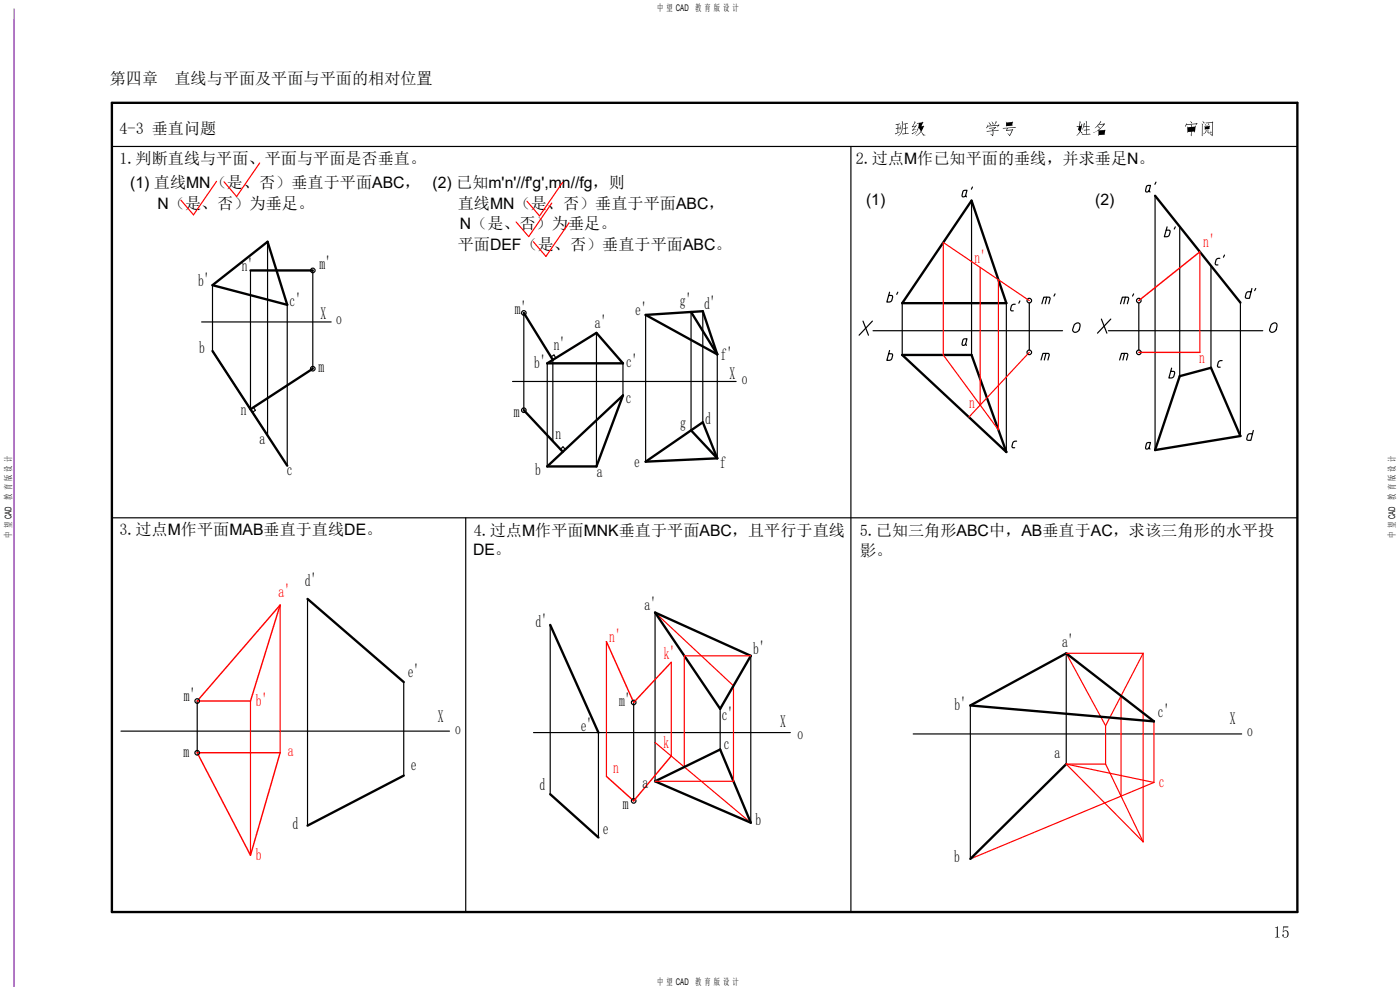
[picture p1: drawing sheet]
<svg xmlns="http://www.w3.org/2000/svg" width="297mm" height="210mm" viewBox="0 0 297 210" stroke-linecap="round" stroke-linejoin="round" font-family="sans-serif">
<path d="M3 1.9v207.3" fill="none" stroke="#a15cb8" stroke-width=".25"/>
<g fill="none" stroke="#000" stroke-width=".25">
<path d="M23.7 31.1h251.5M53.1 57.4v29.4M56.8 51.3v41.1l-11.7-17.9v-14M66.4 57.4v20.8M42.8 68.3h27.5M60.9 64.7v34.1M111.1 66.4v20.6M116.1 77.1v21.8M116.9 75.7l.6-.4 .4 .6M117.3 76.3v17.3M126.5 70.6v28.3M132.2 77.1v6.8"/>
<path d="M137 66.8v31.1M146.6 66.2v25.1M149.1 66v23.6M152.2 75.2v22M213.5 64.3v31.6M235.1 70.2h32.8M53.8 86.4l.4 .6-.7 .4M108.7 80.9h47.5M118.9 95.3l.5-.5 .5 .5M23.7 109.8h251.5M65.2 127v48.1M116.7 132.6v35.9"/>
<path d="M139 129.9v35.8M159.3 139.1v35.4M226.2 138.6v23.5M25.7 155.1h69.7M41.8 148.7v11M85.7 144.7v19.8M113.2 155.4h54.5M127 155.4v22.2M134.4 149v20.9M152.8 150.4v8.6M193.7 155.7h69.7M205.9 149.6v32.6"/>
<circle cx="66.4" cy="57.4" r=".49"/>
<circle cx="66.4" cy="78.2" r=".49"/>
<circle cx="111.1" cy="66.4" r=".49"/>
<circle cx="111.1" cy="87" r=".49"/>
<circle cx="41.8" cy="148.7" r=".49"/>
<circle cx="41.8" cy="159.7" r=".49"/>
<circle cx="134.4" cy="149" r=".49"/>
<circle cx="134.4" cy="169.9" r=".49"/>
</g>
<!-- layer: 0 -->
<g fill="none" stroke="#000" stroke-width=".5">
<path d="M23.7 21.8h251.5v171.7h-251.5zM53.1 57.4h13.3M206.1 42.6l7.4 21.7h-22.1zM245 41.5l18.1 22.7M45.1 74.5l15.8 24.3M45.1 60.5l11.7-9.2 4.1 13.4zM66.4 78.2l-13.3 8.6M111.1 66.4l6.2 9.9M116.1 77.1l10.4-6.5 5.7 6.5zM137 66.8l12.1-.8 3.1 9.2zM146.6 66.2l5.6 9M191.4 75.3h14.7l7.4 20.6z"/>
<path d="M250.3 79.8l6.6-1.8 6.2 14.5-18.1 3zM111.1 87l8.3 8.8M116.1 98.9l16.1-15-5.7 15zM137 97.9l12.1-8.3 3.1 7.6zM146.6 91.3l5.6 5.9M65.2 127l20.5 17.7M116.7 132.6l10.3 22.8M139 129.9l20.3 9.2-6.5 11.3zM205.9 149.6l20.3-11 18.6 14.4zM85.7 164.5l-20.5 10.6M116.7 168.5l10.3 9.1M139 165.7l13.8-6.7 6.5 15.5z"/>
<path d="M226.2 162.1l-20.3 20.1"/>
</g>
<g fill="none" stroke="#000" stroke-width=".25">
<path d="M180.5 31.1v162.4M206.3 39.7l-.2 .4M245.2 38.6l-.2 .5M204.8 41.5l-.2 .2h-.5l.2-1 .1-.3h.7l-.3 1.1 .2 .3M206.1 42.6v32.7M243.8 40.4l-.4 .3h-.3l.1-1.1 .2-.2 .7-.1-.3 1.1 .2 .3M245 41.5v54M247.6 48.1l-.6 2.1h.8l.3-.3 .1-1-.8-.1M249.3 48.1l-.2 .5M250.3 48.1v31.7M256.9 56.4v21.6M258.8 54.8l-.5 .1-.3 .2-.2 .9 .2 .2h.4"/>
<path d="M259.8 54.1l-.3 .5M183.1 68.1l1.1 3M185.1 68.1l-2.9 3M185.2 70.2h40.2M188.7 74.3l-.6 2.1h.8l.3-.3 .1-1-.8-.1M188.7 62l-.6 2.1 .8-.1 .3-.3 .1-1h-.8M190.5 62l-.3 .4M191.4 64.3v11M204.8 73l-.4 .3-.3-.1 .2-1 .1-.3h.7l-.3 1.1 .2 .3M215.4 64.5l-.5 .1-.3 .3-.2 .8 .2 .2h.4M216.4 63.8l-.3 .5M218.4 64.3v10"/>
<path d="M220.8 76.4l.5-1.4h1.1l.2 .3-.3 1.1M221 64.4l.4-1.4h1.2l.2 .4-.3 1M221.9 75l-.4 1.4M222.1 63l-.4 1.4M223.8 62.3l-.2 .5M228 68.7a.59 .59 0 0 1 .8-.2 .59 .59 0 0 1 .3 .7l-.1 .7a.72 .72 0 0 1-.7 .6 .72 .72 0 0 1-.8-.6zM233.7 67.7l1.1 3M235.6 67.7l-2.8 3M237.5 76.4l.4-1.4h1.2l.2 .3-.3 1.1M237.7 64.4l.4-1.4h1.2l.1 .4-.2 1M238.6 75l-.4 1.4M238.7 63l-.3 1.4"/>
<path d="M240.5 62.3l-.2 .5M241.6 64.3v10M248.6 78.1l-.6 2.1 .7-.1 .3-.3 .1-1h-.7M259.3 76.5l-.6 .1-.2 .2-.2 .9 .2 .2h.4M263.1 64.2v28.3M265.6 61.2l-.5 2.1-.8-.1-.1-.3 .3-.8 .3-.2h.6M266.4 61.2l-.2 .5M269.7 68.9l.1-.2a.59 .59 0 0 1 .7-.2 .59 .59 0 0 1 .4 .7l-.2 .7a.72 .72 0 0 1-.7 .6 .72 .72 0 0 1-.7-.6zM215.7 93.6h-.6l-.2 .3-.2 .8 .2 .3h.4M243.8 95l-.4 .3-.3-.1 .1-1 .2-.3h.7l-.3 1.1 .2 .3M265.9 91.3l-.5 2.1-.8-.1-.1-.2 .3-.9 .3-.2h.6M98.8 109.8v83.7"/>
<circle cx="218.4" cy="63.8" r=".49"/>
<circle cx="218.4" cy="74.7" r=".49"/>
<circle cx="241.6" cy="74.7" r=".49"/>
<circle cx="241.6" cy="63.8" r=".49"/>
</g>
<!-- layer: 0 -->
<g fill="#000">
<path d="M189.9 26.4l1-.2 .1 .1-.4 .1v.7l.2-.1 .1 .2h-.3l-.1 .9 .5-.1-1 .5-.2-.2 .6-.2v-.8h-.3l-.1-.1 .4-.1v-.7l-.3 .1z" fill-rule="evenodd"/>
<path d="M191.1 26.5l.1 .4-.3 .6-.1-.2z" fill-rule="evenodd"/>
<path d="M191.3 25.7l.3 .2-.1 .7a2.44 2.44 0 0 1-1 2.3 3.2 3.2 0 0 0 .8-3.2z" fill-rule="evenodd"/>
<path d="M191.6 26.3l.9-.2 .1 .1-.5 .1v.8l.4-.1 .2 .2-.6 .1v1l.6-.1 .1 .1-1.3 .2-.2-.2h.7v-1l-.4-.1 .4-.1v-.7z" fill-rule="evenodd"/>
<path d="M193.4 28.3l1-.4-.8 .6z" fill-rule="evenodd"/>
<path d="M194 25.7l.2 .3-.5 .8 .5-.1 .1-.3 .2 .3-.8 .8 .8-.1-.9 .3-.1-.2 .6-.7-.6 .2-.1-.2 .4-.4z" fill-rule="evenodd"/>
<path d="M194.5 26.1l1.1-.1 .1-.2 .2 .2-.4 .8 .4-.2 .2 .2-.6 1.1 .5 .7 .3 .1h-.5l-.4-.8-.7 .8-.4 .1a1.29 1.29 0 0 0 1-1.1l-.4-.6a2.22 2.22 0 0 1-.9 1.4l.4-.5 .5-1.1v-.7l-.3 .1z" fill-rule="evenodd"/>
<path d="M195 26.2l.6-.1-.4 .7 .2 .2 .4-.1-.4 .8-.4-.7-.1 .1 .2-.8z" fill-rule="evenodd"/>
<path d="M209.5 26.4v.3l1.4-.1 .4-.9 .2 .2-.5 .7 .8-.1 .1-.1 .1 .1-.4 .5 .1-.4-2.2 .2-.2 .4-.1-.2z" fill-rule="evenodd"/>
<path d="M209.7 25.9l.5 .5-.1 .2z" fill-rule="evenodd"/>
<path d="M210.4 25.8l.4 .4-.2 .3z" fill-rule="evenodd"/>
<path d="M209.8 27.1l1.4-.2 .1 .2-.6 .6 1.1-.2 .1 .2-1.2 .1-.1 1.1-.5-.5 .4 .2 .1-.8-1.2 .1-.2-.1 1.3-.1-.1-.3 .2 .1 .4-.3-1.1 .1z" fill-rule="evenodd"/>
<path d="M213.4 25.8l.1 .2 1.2-.1 .1-.1 .1 .1-.2 .6 .2 .2-1.3 .1-.2-.2z" fill-rule="evenodd"/>
<path d="M213.6 26.1l1.1-.1-.1 .5-1 .1z" fill-rule="evenodd"/>
<path d="M212.7 27.1l2.7-.2 .2 .2-1.8 .1-.2 .4 1.2-.2 .2 .1-.8 1.4-.5-.6 .5 .3 .5-1-1.2 .2-.1-.2 .2-.4a.79 .79 0 0 1-.9-.1z" fill-rule="evenodd"/>
<path d="M229.1 25.7l.2 .2-.3 .8h.4v-.5l.2 .2-.4 1.4 .4 .4v.2l-.4-.4-.6 .7-.2 .1a1.12 1.12 0 0 0 .6-1l-.3-.3 .2-.6-.4 .1-.1-.2 .5-.1z" fill-rule="evenodd"/>
<path d="M229 26.8h.4l-.3 .9-.3-.2z" fill-rule="evenodd"/>
<path d="M229.9 26.1l.3 .2-.3 .5h.5v-1.2l.2 .3-.1 .9 .6-.1 .1 .2h-.7v.6l.6-.1 .1 .2h-.7v.8h.7l.2 .1-.9 .1a.89 .89 0 0 1-1-.1l.9-.1v-.8l-.4 .1-.1-.2h.5v-.6h-.5l-.4 .6z" fill-rule="evenodd"/>
<path d="M233.4 25.7l.2 .2-.4 .5 1.1-.3 .1 .2-1.3 1.3 1.3-.1 .1 .1-.2 .9 .2 .1h-1.3l-.1 .3-.1-.3v-.9l-1.1 .5a4.8 4.8 0 0 0 2.2-1.8l-.8 .1-.1-.1-.3 .3 .4 .3-.1 .3-.4-.5-.5 .4z" fill-rule="evenodd"/>
<path d="M233.2 27.8l1.1-.1-.1 .8h-1z" fill-rule="evenodd"/>
<path d="M252 27.1h.7v.3h-.6l.2 .2 .4-.1v.3l-.7 .1z" fill-rule="evenodd"/>
<path d="M252.5 25.7l.4 .3-.1 .2z" fill-rule="evenodd"/>
<path d="M251.6 26.1l.1 .3 2.1-.2 .1-.1 .2 .1-.5 .4 .2-.3-1.1 .1 .2 .2-.1 .3 .8-.2 .1 .2-.3 1.2-.1-.2h-.5l-.1 1-.1-.3 .1-.6h-.7v.2l-.1-.2-.1-1.2 .2 .2 .7-.1-.1-.5-.9 .1-.2 .4-.1-.2z" fill-rule="evenodd"/>
<path d="M252.8 27.1l.7-.1-.1 .9-.2-.2-.4 .1v-.3l.5-.1h-.5z" fill-rule="evenodd"/>
<path d="M254.9 26.2l.3 .2-.1 2.5-.2-.3z" fill-rule="evenodd"/>
<path d="M255.1 25.7l.4 .3-.1 .2z" fill-rule="evenodd"/>
<path d="M255.7 27l.8-.1-.1 .4h-.7z" fill-rule="evenodd"/>
<path d="M255.5 26.7l.1 .1 1-.2 .1 .2v.6l-1 .1z" fill-rule="evenodd"/>
<path d="M255.6 26.3l.3 .3-.1 .1z" fill-rule="evenodd"/>
<path d="M255.8 27.5l.2 .2a.93 .93 0 0 1-.8 .8v-.1a.74 .74 0 0 0 .6-.8z" fill-rule="evenodd"/>
<path d="M256.4 26.1l.2 .3-.4 .3z" fill-rule="evenodd"/>
<path d="M256.2 27.5l.2 .1v.5h.5v-.4l.2 .5-.8 .1z" fill-rule="evenodd"/>
<path d="M255.7 26l1.4-.1 .1-.1 .2 .1-.2 3-.5-.5 .4 .2 .1-2.6-1.3 .2z" fill-rule="evenodd"/>
<path d="M270.5 196.7l.6-.2v2.1l.4 .3h-1l.4-.3v-1.7z" fill-rule="evenodd"/>
<path d="M272.2 196.5h1.1v.2h-1l-.1 .9a.65 .65 0 0 1 .9-.2 .65 .65 0 0 1 .3 .9 .63 .63 0 0 1-.7 .7 .63 .63 0 0 1-.6-.8l.2 .1v.3a.53 .53 0 0 0 .7 .1 .53 .53 0 0 0 .1-.7 .45 .45 0 0 0-.3-.5 .45 .45 0 0 0-.5 .3h-.2z" fill-rule="evenodd"/>
</g>
<g fill="none" stroke="#f00" stroke-width=".25">
<path d="M45.9 38.5l-4.9 7.1-2.6-3.1M55.1 34.6l-4.9 7.1-2.7-3.1M119.4 38.7l-4.9 7.1-2.7-3.1M117.1 43.1l-4.9 7.1-2.7-3.1M120.7 47.3l-4.9 7.1-2.7-3.1M59.4 128.3v31.4M128.7 136.1v28.6M139 129.9l16.6 15.6v20.2h-16.6M159.3 139.1h-14.1v23.6M242.5 138.6v40M242.5 138.6h-16.3l8.3 15.3M242.5 138.6l-8 15.3"/>
<path d="M53.1 148.7v32.7M139 157.5l20.3 17M142.4 140.5v19.9M234.5 153.9v8.2M237.8 147.6v21.3M244.8 153v13M226.2 162.1l16.3 16.5M226.2 162.1l18.6 3.9M226.2 162.1h8.3M234.5 162.1l8 16.5M244.8 166l-38.9 16.2"/>
</g>
<path d="M254.5 53.4l-12.9 10.4M241.6 74.7h12.9M59.4 128.3l-6.3 20.4h-11.3zM128.7 136.1l5.7 12.9 8-8.5M41.8 159.7h17.6l-6.3 21.7zM142.4 160.4l-8 9.5-5.7-5.2" fill="none" stroke="#f00" stroke-width=".3"/>
<path d="M207.9 56.7v29.2M211.8 59.3v31.9l-11.7-15.9v-23.9l18.3 12.4M254.5 53.4v21.3M218.4 74.7l-12.9 13.8" fill="none" stroke="#f00" stroke-width=".25"/>
<g font-size="3.7" fill="#f00">
<text x="255.3" y="52.4">n'</text>
<text x="206.7" y="55.8">n'</text>
<text x="254.4" y="77">n</text>
<text x="205.6" y="86.6">n</text>
<text x="59.1" y="126.7">a'</text>
<text x="129.2" y="136.3">n'</text>
<text x="140.8" y="139.8">k'</text>
<text x="54.3" y="149.8">b'</text>
<text x="61" y="160.4">a</text>
<text x="140.7" y="158.6">k</text>
<text x="130.1" y="164">n</text>
<text x="245.9" y="167">c</text>
<text x="54.3" y="182.4">b</text>
</g>
<g font-size="3.7">
<text x="51.3" y="57.5">n'</text>
<text x="67.8" y="57.1">m'</text>
<text x="42" y="60.6">b'</text>
<text x="61.4" y="64.9">c'</text>
<text x="144.2" y="65">g'</text>
<text x="149.4" y="65.6">d'</text>
<text x="68" y="67.6">X</text>
<text x="71.3" y="68.8">o</text>
<text x="109.2" y="66.7">m'</text>
<text x="126.2" y="69.6">a'</text>
<text x="134.8" y="66.9">e'</text>
<text x="42.3" y="74.8">b</text>
<text x="117.5" y="74.2">n'</text>
<text x="132.8" y="77.9">c'</text>
<text x="152.9" y="76.4">f'</text>
<text x="67.5" y="78.9">m</text>
<text x="113.3" y="78.1">b'</text>
<text x="154.8" y="80.4">X</text>
<text x="157.4" y="81.4">o</text>
<text x="51.1" y="88.1">n</text>
<text x="109" y="88.5">m</text>
<text x="132.7" y="85.4">c</text>
<text x="149.6" y="90">d</text>
<text x="55" y="94.3">a</text>
<text x="117.8" y="93.2">n</text>
<text x="144.3" y="90.9">g</text>
<text x="60.8" y="100.7">c</text>
<text x="113.5" y="100.7">b</text>
<text x="126.6" y="101.2">a</text>
<text x="134.5" y="99">e</text>
<text x="152.8" y="99.2">f</text>
<text x="64.7" y="124.2">d'</text>
<text x="136.7" y="129.5">a'</text>
<text x="113.6" y="133.1">d'</text>
<text x="225.3" y="137.3">a'</text>
<text x="86.5" y="143.7">e'</text>
<text x="159.8" y="138.8">b'</text>
<text x="39" y="148.6">m'</text>
<text x="131.3" y="149.8">m'</text>
<text x="92.9" y="153.1">X</text>
<text x="96.5" y="155.6">o</text>
<text x="123.2" y="155">e'</text>
<text x="153.1" y="152.7">c'</text>
<text x="165.5" y="154.2">X</text>
<text x="202.5" y="150.7">b'</text>
<text x="245.6" y="152">c'</text>
<text x="260.9" y="153.7">X</text>
<text x="38.9" y="160.6">m</text>
<text x="153.5" y="158.8">c</text>
<text x="169.2" y="156.7">o</text>
<text x="223.7" y="160.7">a</text>
<text x="264.6" y="156.2">o</text>
<text x="87.2" y="163.4">e</text>
<text x="114.5" y="167.7">d</text>
<text x="136.3" y="167.1">a</text>
<text x="132.2" y="171.6">m</text>
<text x="62" y="175.9">d</text>
<text x="127.9" y="177">e</text>
<text x="160.3" y="175.1">b</text>
<text x="202.5" y="182.8">b</text>
</g>
<g font-size="3.4">
<text x="23.3" y="17.7">第四章</text>
<text x="37" y="17.7">直线与平面及平面与平面的相对位置</text>
<text x="25.4" y="28.5">4-3 垂直问题</text>
<text x="25.3" y="34.8">1.判断直线与平面、平面与平面是否垂直。</text>
<text x="181.5" y="34.8">2.过点M作已知平面的垂线，并求垂足N。</text>
<text x="97.1" y="44.3">直线MN（是、否）垂直于平面ABC，</text>
<text x="97.1" y="53.1">平面DEF（是、否）垂直于平面ABC。</text>
<text x="25.3" y="113.5">3.过点M作平面MAB垂直于直线DE。</text>
<text x="100.5" y="113.7">4.过点M作平面MNK垂直于平面ABC，且平行于直线</text>
<text x="182.4" y="113.7">5.已知三角形ABC中，AB垂直于AC，求该三角形的水平投</text>
<text x="182.5" y="118">影。</text>
</g>
<g font-size="3.3">
<text x="27.6" y="39.9">(1) 直线MN（是、否）垂直于平面ABC，</text>
<text x="91.8" y="39.9">(2) 已知m'n'//f'g',mn//fg，则</text>
<text x="33.4" y="44.3">N（是、否）为垂足。</text>
<text x="183.7" y="43.4">(1)</text>
<text x="232.3" y="43.4">(2)</text>
<text x="97.6" y="48.7">N（是、否）为垂足。</text>
<text x="100.4" y="117.7">DE。</text>
</g>
<g font-size="2">
<text x="139.4" y="2.4">中 望 CAD 教 育 版 设 计</text>
<text x="2.4" y="114.1" transform="rotate(-90 2.4 114.1)">中 望 CAD 教 育 版 设 计</text>
<text x="296" y="114.1" transform="rotate(-90 296 114.1)">中 望 CAD 教 育 版 设 计</text>
<text x="139.4" y="209">中 望 CAD 教 育 版 设 计</text>
</g>
</svg>
